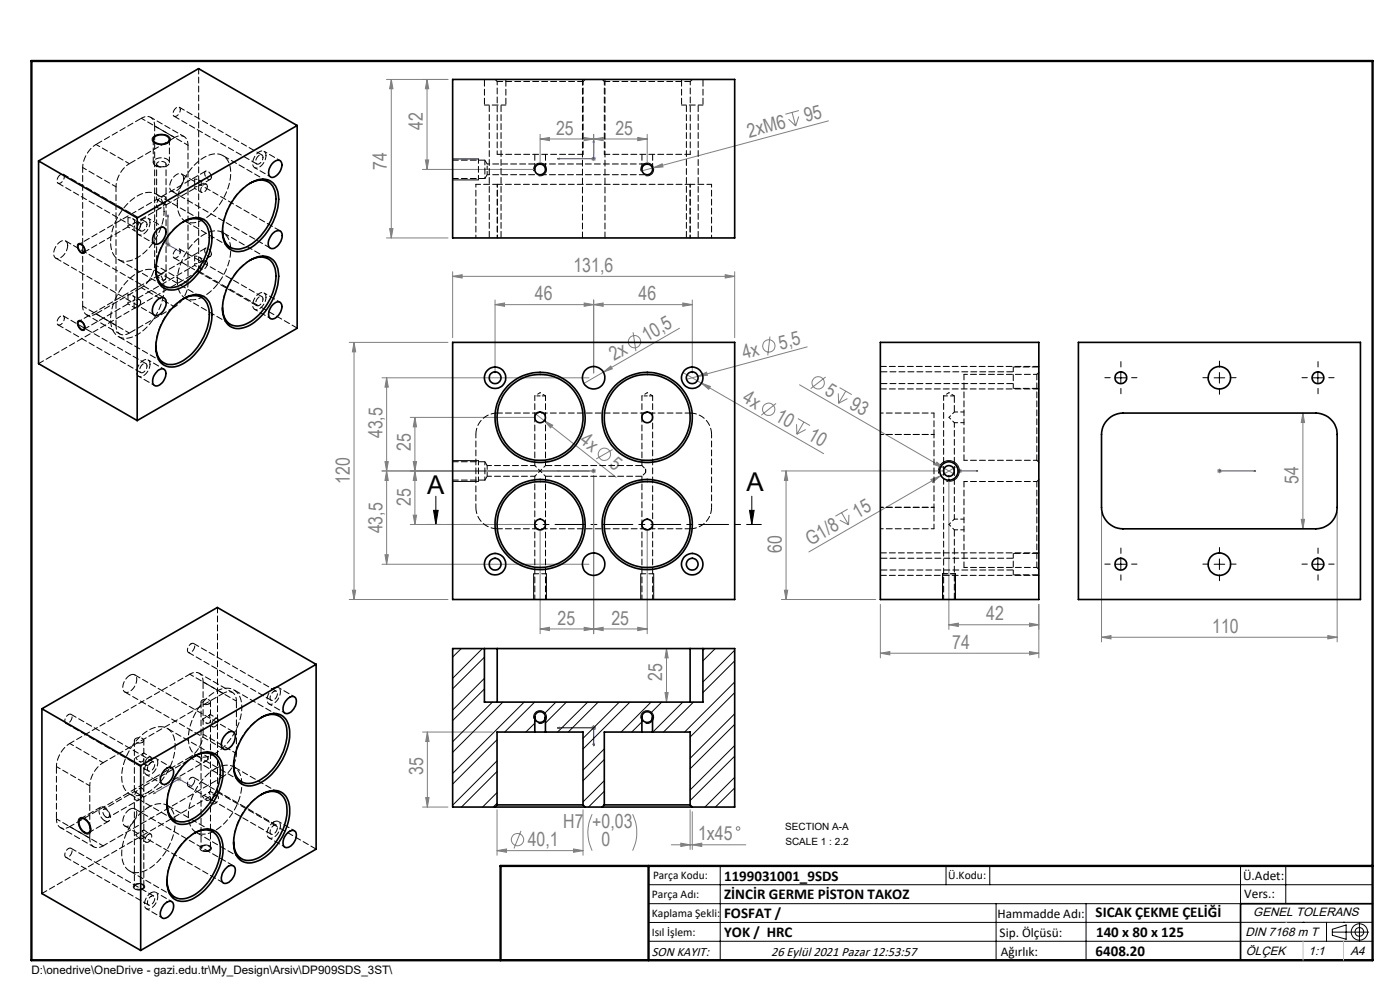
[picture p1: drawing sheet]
<svg xmlns="http://www.w3.org/2000/svg" width="297mm" height="210mm" viewBox="0 0 297 210" stroke-linecap="round" stroke-linejoin="round" font-family="sans-serif">
<g fill="none" stroke="#808080" stroke-width=".21">
<path d="M82 16.9h13M83 16.9v33.6M83 16.9l.4 1.9h-.7zM90.6 16.9l.3 1.9h-.7zM90.6 16.9v19M89.6 35.9h24M90.2 33.9h.7l-.3 2zM114.6 29.5l2-.3v.6zM114.6 28.5v6.5M114.6 29.5h22.7M123.9 29.2l2 .3-2 .3zM125.4 33.7h1"/>
<path d="M125.6 33.3l.7 .7M125.9 29.5l2.1-.3v.6zM125.9 28.5v4.2M125.9 33.2v1M126.3 33.3l-.7 .7M135.3 29.2l2 .3-2 .3zM137.3 28.5v6.5M138.6 35.6l1.9-.9 .2 .7zM138.6 35.6l-2.6 .7M167.3 25.3l1.5 1.4M168 23.8l.8 2.9M169.4 24.7l-.6 2"/>
<path d="M169.5 23.5l-2.9 .7M175.8 25.6l-37.2 10M35.1 51.9h1M35.3 51.5l.7 .7M35.6 51.4v1M36 51.5l-.7 .7M82 50.5h13M82.7 48.5h.7l-.4 2zM96 58.6l2-.3v.7zM96 57.6v14M96 58.6h59.9M153.8 58.3l2.1 .3-2.1 .4z"/>
<path d="M155.9 57.6v14M74.1 72.6h20.9M75.1 72.6l.4 2h-.7zM75.1 72.6v54.6M105 64.6l2-.3v.7zM105 63.6v15.5M105 64.6h41.9M123.9 64.3l2 .3-2 .4zM125.9 64.6l2.1-.3v.7zM125.9 63.6v15.5M128 78.9l1.6-1.3 .3 .6zM128 78.9l-4.1 2.4"/>
<path d="M134.3 70.5l.6 4M144.1 69.6l-16.1 9.3M144.9 64.3l2 .3-2 .4zM144.9 79l29.8 17.2M146.9 63.6v15.5M148.1 79.8l1.8-.9 .2 .7zM148.1 79.8l-2.5 .7M163.3 71.4l-.4 4M171.2 73.6l-23.1 6.2M175.2 80l-3.2 2.4M81 80.1h44M81.7 97.9h.7l-.4 2z"/>
<path d="M82 99.9l.4 2h-.7zM82 80.1l.4 2h-.7zM82 80.1v39.6M87 88.5h26.6M87.7 97.9h.7l-.4 2zM88 88.5l.4 2h-.7zM88 99.9l.4 2h-.7zM88 88.5v22.8M113.7 87.8l1.8 1.4M115.5 89.2l1.8 1-.5 .6zM115.5 89.2l15.2 12M125 99.9h-44"/>
<path d="M125.4 99.9h1M125.6 99.5l.7 .8M125.9 99.4v1M126.3 99.5l-.7 .8M130 95.3l-3.5 2.1M148.8 81.3l1.9 .7-.3 .6zM164.6 85.6l-3.1 2.5M165.8 99.9h34.5M166.8 99.9l.3 2h-.7zM166.8 99.9v27.3M169 90l.1 2.1M169.3 88.8l2.5 1.5"/>
<path d="M169.6 81.6l30.7 17.7M170.5 89.5l-1.4 2.6M170.9 91.1l-1.8 1M177.8 83.5l.1 2M178.1 82.2l2.6 1.5M179.4 83l-1.5 2.5M179.8 84.6l-1.9 .9M198.8 98l1.5 1.3-1.9-.7zM200.3 99.3l2 1.2M203.1 99.9h1M203.2 99.5l.7 .8M203.2 98.8l-3.8 2.2"/>
<path d="M203.6 99.4v1M203.9 99.5l-.7 .8M258.2 99.9h1M258.3 99.5l.7 .8M258.7 99.4v1M259 99.5l-.7 .8M276.4 87.6l.4 2h-.8zM276.4 87.6v24.6M81 119.7h44M81.7 117.7h.7l-.4 2zM87 111.3h26.6M87.7 109.3h.7l-.4 2z"/>
<path d="M114.6 112.3v22.1M125.9 100.9v33.5M137.3 112.3v22.1M178.2 110.3l1.8 1M178.5 108.8l1.5 2.5M179.8 108l-2.6 1.5M180.1 109.2l-.1 2.1M197.5 101.7l1.9-.7-1.6 1.3zM199.4 101l-27.8 16.1M201.3 100.9v32.6M233.7 108.6v27.6M276 110.2h.8l-.4 2z"/>
<path d="M283.7 108.6v27.6M74.1 127.2h20.9M74.8 125.2h.7l-.4 2zM106.5 137.6h35.9M114.6 133.4l2-.3v.7zM114.6 133.4h22.7M123.9 133.1l2 .3-2 .4zM125.9 133.4l2.1-.3v.7zM135.3 133.1l2 .3-2 .4zM141.4 137.6l.3 2h-.6zM141.4 137.6v11.3M165.8 127.2h20"/>
<path d="M166.4 125.2h.7l-.3 2zM186.8 138.6l2-.4v.7zM186.8 128.2v11.4M186.8 138.6h33.6M201.3 132.5l2-.3v.7zM201.3 132.5h19.1M218.4 138.2l2 .4-2 .3zM218.4 132.2l2 .3-2 .4zM220.4 128.2v11.4M233.7 135.2l2-.4v.7zM233.7 135.2h50M281.7 134.8l2 .4-2 .3z"/>
<path d="M89.6 155.3h14.9M90.7 155.3v15.9M90.7 155.3l.3 2h-.7zM125.4 154.4h1M125.6 154l.7 .7M125.9 153.9v1M126.3 154l-.7 .7M141.1 146.9h.6l-.3 2zM37.5 165.2h1M37.6 164.9l.7 .7M38 164.7v1M38.3 164.9l-.7 .7"/>
<path d="M89.6 171.2h5.4M90.3 169.2h.7l-.3 2zM105.4 171.8v9.6M110.5 176.2l-1.5 3.8M123.7 171.8v9.6M125.6 172.7a8.6 8.6 0 0 0 0 7.7M134.2 172.7a8.9 8.9 0 0 1 0 7.7M142.4 179.2h15.8M144.4 178.8l2 .4-2 .4zM146.4 171.8v8.4M146.9 179.2l2-.4v.8zM146.9 172.2v8"/>
<path d="M105.4 180.4h18.3M105.4 180.4l2.1-.3v.7zM121.7 180.1l2 .3-2 .4z"/>
<circle cx="134.6" cy="72.5" r="1.31"/>
<circle cx="163.1" cy="73.4" r="1.31"/>
<circle cx="128.2" cy="96.4" r="1.3"/>
<circle cx="163.1" cy="86.8" r="1.32"/>
<circle cx="173.6" cy="81.2" r="1.31"/>
<circle cx="109.8" cy="178.1" r="1.31"/>
<circle cx="156.6" cy="175.7" r=".37"/>
</g>
<g fill="none" stroke="#000" stroke-width=".21">
<path d="M32.6 29a2.61 2.61 0 0 1 3.5 .3 1.37 1.37 0 0 1-1.6 1.4 1.69 1.69 0 0 1-2.2-1.3zM96 33.7h5.5M96 38.2h5.5M113.2 36.3a1.36 1.36 0 0 1 1.2-1.7 1.36 1.36 0 0 1 1.5 1.4 1.36 1.36 0 0 1-1.7 1.2M136 36.3a1.36 1.36 0 0 1 1.2-1.7 1.36 1.36 0 0 1 1.5 1.5 1.36 1.36 0 0 1-1.8 1.1M16.5 51.8l.1-.1a1.33 1.33 0 0 1 1.5 1.5 .64 .64 0 0 1-.6 .6 .64 .64 0 0 1-.7-.5l-.4-.8zM16.5 68.1l.1-.1a1.33 1.33 0 0 1 1.5 1.5 .64 .64 0 0 1-.6 .7 .64 .64 0 0 1-.7-.6l-.4-.8zM237.8 79v2.3M258.7 79v2.3M279.6 79v2.3M96 97.7h5.5M236.6 80.1h2.3"/>
<path d="M257.6 80.1h2.2M278.4 80.1h2.3M92 108.3h1l-.5 3zM92.5 105.3v6M96 102.1h5.5M159 108.3h1l-.5 3zM159.5 105.3v6M199.2 100.5a2.2 2.2 0 0 1 2-2.8 2.2 2.2 0 0 1 2.3 2.4 2.2 2.2 0 0 1-2.8 2M236.6 119.7h2.3M237.8 118.6v2.2M257.6 119.7h2.2M258.7 118.6v2.2"/>
<path d="M278.4 119.7h2.3M279.6 118.6v2.2M113.2 121.7v5.5M115.9 121.7v5.5M135.9 121.7v5.5M138.7 121.7v5.5M200 121.7v5.5M202.7 121.7v5.5M113.2 152.5a1.36 1.36 0 0 1 1.2-1.8 1.36 1.36 0 0 1 1.5 1.5 1.36 1.36 0 0 1-1.7 1.2M136 152.5a1.36 1.36 0 0 1 1.2-1.8 1.36 1.36 0 0 1 1.5 1.5 1.36 1.36 0 0 1-1.8 1.2M16.7 173.7a1.25 1.25 0 0 1 2 .6 1.83 1.83 0 0 1 .2 2.6 2.27 2.27 0 0 1-2.3-2.3zM42.5 179.7a1.44 1.44 0 0 1 2.3 .3 1.5 1.5 0 0 1-2.4 0z"/>
<path d="M28.4 187.7a1.49 1.49 0 0 1 2.3 .4 1.37 1.37 0 0 1-2.4 0zM137.6 187.7h153.6M137.6 191.7h153.6M137.6 199.7h153.6M152.8 183.7v20M200.7 183.7v4M210 183.7v4M211.3 191.7v12M230.4 191.7v12M263.2 183.7v20M272.8 183.7v8M276.4 195.6h.1"/>
<path d="M281.4 195.6v4.1M282.6 197.7h7.8M282.6 197.1l3-.9v3l-3-.8zM285 195.6h.1M288.4 195.8v3.8M291.2 195.6l-153.6 .1"/>
<circle cx="288.4" cy="197.7" r="1.74"/>
<circle cx="288.4" cy="197.7" r=".93"/>
</g>
<g fill="none" stroke="#00f" stroke-width=".21">
<path d="M118.3 33.7l.3-.1v.2zM125.9 29.8l.1 .4h-.2zM125.9 29.8v3.9h-7.6M35.6 45.6l.1 .4-.1-.1zM35.6 45.6v6.3l2.7 1.6M38.1 53.2l.2 .3-.2-.1zM118.3 99.9h.3h-.3M118.3 99.9h7.6M125.8 99.9h.2zM125.9 99.9h.1M203.5 99.9h.2zM203.6 99.9h.1"/>
<path d="M203.6 99.9h3.8M207.4 99.9h-.4h.4M258.6 99.9h.2zM258.7 99.9h.1M258.7 99.9h7.7M266.4 99.9h-.4h.4M118.3 154.4l.3-.1v.2zM118.3 154.4h7.6v3.8M125.8 157.9h.2l-.1 .3zM32.5 168.4l.2-.2 .2 .1zM40.4 166.7l.1-.1 .2 .2zM40.7 166.8l-2.7-1.6-5.5 3.2"/>
</g>
<g fill="none" stroke="#000" stroke-width=".21" stroke-dasharray="15.2 1.3 1.3 1.3">
<path d="M237.8 77.8v-1.1M258.7 77.8v-1.2M279.6 77.8v-1.1M235.5 80.1h-1.1M237.8 82.4v1.1M240.1 80.1h1.1M256.4 80.1h-1.2M258.7 82.4v1.2M261 80.1h1.2M277.3 80.1h-1.1M279.6 82.4v1.1M281.9 80.1h1.1"/>
<path d="M235.5 119.7h-1.1M237.8 117.4v-1.1M240.1 119.7h1.1M256.4 119.7h-1.2M258.7 117.4v-1.3M261 119.7h1.2M277.3 119.7h-1.1M279.6 117.4v-1.1M281.9 119.7h1.1M237.8 121.9v1.2M258.7 121.9v1.3M279.6 121.9v1.2"/>
</g>
<path d="M161.5 111.3h-71" fill="none" stroke="#000" stroke-width=".21" stroke-dasharray="6.3 1.3 1.3 1.3" stroke-dashoffset="3.2"/>
<path d="M291.2 191.7h-28v12M106.2 203.7h185" fill="none" stroke="#000" stroke-width=".35"/>
<path d="M6.7 12.9h284.5v190.8h-284.5zM137.6 183.7v20M291.2 183.7h-185v20" fill="none" stroke="#000" stroke-width=".5"/>
<path d="M272.8 195.6h.1M276.4 199.7v4M285 199.7v4" fill="none" stroke="#c0c0c0" stroke-width=".21"/>
<path d="M101.5 38.1v-4.4M101.5 102.1v-4.4" fill="none" stroke="#000" stroke-width=".21" stroke-dasharray="1.3 .6" stroke-dashoffset=".3"/>
<path d="M116 121.7h-2.8M138.7 121.7h-2.7M202.7 121.7h-2.7" fill="none" stroke="#000" stroke-width=".21" stroke-dasharray="1.3 .6" stroke-dashoffset=".2"/>
<path d="M159 108.3h1l-.5 3zM92 108.3h1l-.5 3z" fill="#000"/>
<g fill="#00f">
<path d="M125.8 99.9h.2zM118.3 99.9h.3z"/>
<path d="M125.9 29.8l.1 .4h-.2zM118.3 33.7l.3-.1v.2z"/>
<path d="M207 99.9h.4zM203.5 99.9h.2z"/>
<path d="M38.1 53.2l.2 .3-.2-.1zM35.6 45.6l.1 .4-.1-.1zM258.6 99.9h.2zM266 99.9h.4z"/>
<path d="M40.4 166.7l.3 .1-.2-.2zM32.5 168.4l.4-.1-.2-.1zM125.8 157.9l.1 .3 .1-.3zM118.3 154.4l.3 .1v-.2zM125.8 157.9l.1 .3 .1-.3zM118.3 154.4l.3 .1v-.2z"/>
</g>
<g fill="#808080">
<path d="M198.8 98l1.5 1.3-1.9-.7z"/>
<path d="M148.1 79.8l1.8-.9 .2 .7z"/>
<path d="M138.6 35.6l1.9-.9 .2 .7z"/>
<path d="M128 78.9l1.6-1.3 .3 .6z"/>
<path d="M197.5 101.7l1.9-.7-1.6 1.3z"/>
<path d="M115.5 89.2l1.8 1-.5 .6z"/>
<path d="M148.8 81.3l1.9 .7-.3 .6z"/>
<path d="M281.7 134.8l2 .4-2 .3zM233.7 135.2l2-.4v.7z"/>
<path d="M123.9 64.3l2 .3-2 .4zM105 64.6l2-.3v.7zM123.9 133.1l2 .3-2 .4zM114.6 133.4l2-.3v.7zM123.9 29.2l2 .3-2 .3zM114.6 29.5l2-.3v.6zM218.4 138.2l2 .4-2 .3zM186.8 138.6l2-.4v.7z"/>
<path d="M125.9 64.6l2.1-.3v.7zM144.9 64.3l2 .3-2 .4zM125.9 133.4l2.1-.3v.7zM135.3 133.1l2 .3-2 .4zM125.9 29.5l2.1-.3v.6zM135.3 29.2l2 .3-2 .3zM201.3 132.5l2-.3v.7zM218.4 132.2l2 .3-2 .4z"/>
<path d="M144.4 178.8l2 .4-2 .4zM146.9 179.2l2-.4v.8z"/>
<path d="M153.8 58.3l2.1 .3-2.1 .4zM96 58.6l2-.3v.7z"/>
<path d="M90.3 169.2h.7l-.3 2zM90.7 155.3l.3 2h-.7z"/>
<path d="M87.7 97.9h.7l-.4 2zM88 88.5l.4 2h-.7zM166.4 125.2h.7l-.3 2zM166.8 99.9l.3 2h-.7z"/>
<path d="M90.2 33.9h.7l-.3 2zM90.6 16.9l.3 1.9h-.7z"/>
<path d="M81.7 97.9h.7l-.4 2zM82 80.1l.4 2h-.7zM276.4 87.6l.4 2h-.8zM276 110.2h.8l-.4 2z"/>
<path d="M88 99.9l.4 2h-.7zM87.7 109.3h.7l-.4 2z"/>
<path d="M83 16.9l.4 1.9h-.7zM82.7 48.5h.7l-.4 2z"/>
<path d="M75.1 72.6l.4 2h-.7zM74.8 125.2h.7l-.4 2zM82 99.9l.4 2h-.7zM81.7 117.7h.7l-.4 2zM141.4 137.6l.3 2h-.6zM141.1 146.9h.6l-.3 2z"/>
<path d="M105.4 180.4l2.1-.3v.7zM121.7 180.1l2 .3-2 .4z"/>
</g>
<g fill="none" stroke="#000" stroke-width=".35">
<path d="M96 16.9h59.9v33.6h-59.9zM8.2 34.1l20.9 12.1M8.2 34.1v43l20.9 12.1M32.7 29.1a2.28 2.28 0 0 1 3.2 .3 1.4 1.4 0 0 1-1.8 1.2 1.38 1.38 0 0 1-1.6-1.1zM53 38.9a3.3 3.3 0 0 1 5.2 1.4 10 10 0 0 1-1.8 8.3 8.3 8.3 0 0 1-6.1 4.2 3.2 3.2 0 0 1-3.1-3.2v-.6M58 34.4a.98 .98 0 0 1 1.3-.4 .98 .98 0 0 1 .5 1.3 2.68 2.68 0 0 1-2.2 2.3 1.44 1.44 0 0 1-.3-2.2zM63 26.6v43l-33.9 19.6M63 26.6l-33.9 19.6M63 26.6l-20.9-12-33.9 19.5M16.8 51.8a1.14 1.14 0 0 1 .9 1.8 1.21 1.21 0 0 1-.9-1.8zM29.1 46.2v43M33.2 48.9a1.15 1.15 0 0 1 1.8-.4 2.59 2.59 0 0 1-2 3.3 1.23 1.23 0 0 1-.5-1.9z"/>
<path d="M37 48.5a6.3 6.3 0 0 1 5.5-2.3 3.9 3.9 0 0 1 2.5 4.2 12.8 12.8 0 0 1-7 10.8 3.4 3.4 0 0 1-4.9-3.1 12.8 12.8 0 0 1 3.9-9.6zM38.9 47.1a3.5 3.5 0 0 1 4.8 .6 8.2 8.2 0 0 1-.4 7.4 9.9 9.9 0 0 1-6.7 5.9 3 3 0 0 1-3.4-2.8l-.1-1.1M50.7 57.1a7.2 7.2 0 0 1 5.5-2.7 3.5 3.5 0 0 1 2.9 3.7 12.7 12.7 0 0 1-7 11.3 3.3 3.3 0 0 1-4.8-2.7 12.4 12.4 0 0 1 3.4-9.6zM51.2 40.3a6.2 6.2 0 0 1 5.4-2.2 3.6 3.6 0 0 1 2.5 3.6 12.7 12.7 0 0 1-7 11.3 3.3 3.3 0 0 1-4.8-2.6 12.5 12.5 0 0 1 3.9-10.1zM53 55.2a3.3 3.3 0 0 1 5.2 1.4 10 10 0 0 1-1.8 8.3 8.3 8.3 0 0 1-6.1 4.3 3.2 3.2 0 0 1-3.1-3.3v-.6M57.9 49.5a1.08 1.08 0 0 1 1-.6 1.08 1.08 0 0 1 1 .8 2.87 2.87 0 0 1-2.3 3 1.31 1.31 0 0 1-.5-2zM16.7 68.3a1.02 1.02 0 0 1 1.3 1.2 .53 .53 0 0 1-.5 .5 .53 .53 0 0 1-.6-.5l-.3-.6zM33.4 78.7a.99 .99 0 0 1 1.7 .1 2.67 2.67 0 0 1-2.1 3.1 1.23 1.23 0 0 1-.5-1.9zM33.5 63.5a1 1 0 0 1 1.7 .2 2.86 2.86 0 0 1-2.1 3.2 1.18 1.18 0 0 1-.7-1.8l.4-.9zM37 64.8a6.3 6.3 0 0 1 5.5-2.2 3.8 3.8 0 0 1 2.5 4.1 12.8 12.8 0 0 1-7 10.9 3.4 3.4 0 0 1-4.9-3.2 12.8 12.8 0 0 1 3.9-9.6zM38.9 63.4a3.5 3.5 0 0 1 4.8 .7 8.4 8.4 0 0 1-.8 7.9 9.6 9.6 0 0 1-6.3 5.3 3 3 0 0 1-3.4-2.8l-.1-1.1M58 64.5a.98 .98 0 0 1 1.3-.4 .98 .98 0 0 1 .5 1.2 2.59 2.59 0 0 1-2.2 2.4 1.41 1.41 0 0 1-.3-2.2z"/>
<path d="M96 72.6h59.9v54.6h-59.9zM186.8 72.6h33.6v54.6h-33.6zM228.8 72.6h59.8v54.6h-59.8zM235.2 88.8l1.4-.9 1.6-.3h41a4.6 4.6 0 0 1 4.5 4.6v15.4a4.5 4.5 0 0 1-4.5 4.6h-41a4.6 4.6 0 0 1-4.5-4.6v-16l.5-1.5zM102.8 137.6h2.7M102.8 137.6h-6.8v33.6h9M102.8 137.6v11.3h46.3v-11.3M105.5 137.6v11.3M105.5 137.6h40.9M146.4 137.6h2.7M146.4 137.6v11.3M149.1 137.6h6.8v33.6h-9"/>
<path d="M8.9 150.3l20.9 12.1M8.9 150.3v39.2l20.9 12.1M48 155.7a1.04 1.04 0 0 1 1-.6 1.04 1.04 0 0 1 .9 .7 2.87 2.87 0 0 1-2.2 3.2 1.45 1.45 0 0 1-.5-2.2zM53.2 154a6.9 6.9 0 0 1 5.5-2.6 3.6 3.6 0 0 1 2.8 3.8 12.8 12.8 0 0 1-6.7 11.1 3.4 3.4 0 0 1-3.6 0 3.4 3.4 0 0 1-1.6-3.2 12.9 12.9 0 0 1 3.6-9.1zM55.4 152.3a3.5 3.5 0 0 1 4.8 .5 7.9 7.9 0 0 1-.4 7.3 9.9 9.9 0 0 1-6.6 6 3.1 3.1 0 0 1-3.6-3.1v-.7M61 148.3a.98 .98 0 0 1 1.1-.6 .98 .98 0 0 1 .8 .9 2.71 2.71 0 0 1-2.1 2.8 1.26 1.26 0 0 1-.5-2zM67.1 140.9v39.2l-37.3 21.5M67.1 140.9l-37.3 21.5M67.1 140.9l-21-12-37.2 21.4M113.5 155.3h2.2M113.5 152.1a1.13 1.13 0 0 0 1.1 1.1 1.13 1.13 0 0 0 1.1-1.1M113.5 152.1a1.13 1.13 0 0 1 1.1-1.1 1.13 1.13 0 0 1 1.1 1.1"/>
<path d="M113.5 152.1v3.2M113.5 155.3h-8.1v15.4M115.7 152.1v3.2M115.7 155.3h8v15.4M136.2 155.3h2.2M136.2 152.1a1.13 1.13 0 0 0 1.1 1.1 1.13 1.13 0 0 0 1.1-1.1M136.2 152.1a1.13 1.13 0 0 1 1.1-1.1 1.13 1.13 0 0 1 1.1 1.1M136.2 152.1v3.2M136.2 155.3h-8v15.4M138.4 152.1v3.2M138.4 155.3h8v15.4M16.9 173.8a1.08 1.08 0 0 1 1.6 .4 2.04 2.04 0 0 1 .4 2.4 1.6 1.6 0 0 1-2-1.4l-.1-1z"/>
<path d="M29.8 162.4v39.2M35 163.3a.98 .98 0 0 1 1-.5 .98 .98 0 0 1 .8 .8 2.71 2.71 0 0 1-2.1 2.8 1.24 1.24 0 0 1-.4-2zM39.1 162.2a6.9 6.9 0 0 1 5.4-2.6 3.5 3.5 0 0 1 2.8 3.8 12.9 12.9 0 0 1-6.6 11 3.4 3.4 0 0 1-4.8-1.3 10.1 10.1 0 0 1 1.6-8.9zM39.1 178.5a6.9 6.9 0 0 1 5.4-2.6 3.5 3.5 0 0 1 2.8 3.8 12.7 12.7 0 0 1-7.1 11.3 3.4 3.4 0 0 1-4.7-3.4 12.9 12.9 0 0 1 3.6-9.1zM41.2 160.4a3.3 3.3 0 0 1 5.2 1.3 9.9 9.9 0 0 1-1.7 8.3 9.2 9.2 0 0 1-5.6 4.3 3.1 3.1 0 0 1-3.6-3.1l-.1-.7M41.2 176.7a3.3 3.3 0 0 1 5.2 1.4 9.9 9.9 0 0 1-1.7 8.2 8.4 8.4 0 0 1-6.1 4.4 3.4 3.4 0 0 1-3.2-3.9M53.2 170.3a6.7 6.7 0 0 1 5.9-2.5 4 4 0 0 1 2.4 4.3 12.9 12.9 0 0 1-6.7 10.5 3.4 3.4 0 0 1-3.6 0 3.4 3.4 0 0 1-1.6-3.2 12.9 12.9 0 0 1 3.6-9.1zM55.4 168.6a3.5 3.5 0 0 1 4.8 .5 7.9 7.9 0 0 1-.4 7.3 10.9 10.9 0 0 1-6.2 6 3.2 3.2 0 0 1-4-3v-.8M61 176.7a1.09 1.09 0 0 1 1.8-.1 2.73 2.73 0 0 1-2 3.2 1.11 1.11 0 0 1-.7-1.7zM105 171.2h19.1M105.4 170.7h18.3M105.4 170.7l-.4 .5"/>
<path d="M123.7 170.7l.4 .5M124.1 171.2h3.6M127.7 171.2h19.2M128.2 170.7h18.2M128.2 170.7l-.5 .5M146.4 170.7l.5 .5M34.7 191.9a1.38 1.38 0 0 1 1.9-.5 2.52 2.52 0 0 1-2 3.4 1.33 1.33 0 0 1-.3-2zM47.8 184.4a1.2 1.2 0 0 1 2-.4 2.76 2.76 0 0 1-2.1 3.4 1.24 1.24 0 0 1-.6-1.9z"/>
<circle cx="114.6" cy="35.9" r="1.13"/>
<circle cx="137.3" cy="35.9" r="1.13"/>
<circle cx="105" cy="80.1" r="2.28"/>
<circle cx="105" cy="80.1" r="1.26"/>
<circle cx="114.6" cy="88.5" r="9.6"/>
<circle cx="114.6" cy="88.6" r="9.1"/>
<circle cx="114.6" cy="88.5" r="1.13"/>
<circle cx="125.9" cy="80.1" r="2.39"/>
<circle cx="137.3" cy="88.5" r="9.6"/>
<circle cx="137.3" cy="88.5" r="1.13"/>
<circle cx="137.3" cy="88.5" r="9.1"/>
<circle cx="146.8" cy="80.1" r="2.27"/>
<circle cx="146.9" cy="80.1" r="1.25"/>
<circle cx="201.3" cy="99.9" r="1.13"/>
<circle cx="201.3" cy="99.9" r="1.94"/>
<circle cx="237.8" cy="80.1" r="1.26"/>
<circle cx="258.7" cy="80.1" r="2.39"/>
<circle cx="279.6" cy="80.1" r="1.25"/>
<circle cx="105" cy="119.7" r="2.28"/>
<circle cx="105" cy="119.7" r="1.26"/>
<circle cx="114.6" cy="111.3" r="9.6"/>
<circle cx="114.6" cy="111.3" r="9.1"/>
<circle cx="114.6" cy="111.3" r="1.13"/>
<circle cx="125.9" cy="119.7" r="2.39"/>
<circle cx="137.3" cy="111.3" r="1.13"/>
<circle cx="137.3" cy="111.3" r="9.6"/>
<circle cx="137.3" cy="111.3" r="9.1"/>
<circle cx="146.8" cy="119.7" r="2.27"/>
<circle cx="146.9" cy="119.7" r="1.25"/>
<circle cx="237.8" cy="119.7" r="1.26"/>
<circle cx="258.7" cy="119.7" r="2.39"/>
<circle cx="279.6" cy="119.7" r="1.25"/>
</g>
<g fill="none" stroke="#000" stroke-width=".21" stroke-dasharray="1.3 .6" stroke-dashoffset=".6">
<path d="M20.4 30.6a6.2 6.2 0 0 0-2.9 4.9M24.6 39.6a6.2 6.2 0 0 1 2.8-4.9M54 35.6l3.4 1.9M59.4 34.1l-3.4-2M103.4 35.9v-1.1M103.4 37.1v-1.2M29.4 49.8l3.4 1.9M34.8 48.3l-3.4-2M29.4 79.8l3.4 2M30 61a6.2 6.2 0 0 0 2.8-4.9M34.8 78.3l-3.4-2M39.9 60.2a6.2 6.2 0 0 1-2.8 4.9"/>
<path d="M54 65.6l3.4 2M59.4 64.1l-3.4-2M114.6 84h-1.1M115.7 84h-1.1M137.3 84h-1.1M138.5 84h-1.2M202.5 89.7h2M204.5 87.4h-2M102.9 101.8v-3.9M202.5 112.4h2M204.5 110.1h-2M14.8 157.7a6.2 6.2 0 0 0-2.8 4.9"/>
<path d="M50.2 159.8a6.2 6.2 0 0 1-2.9 4.9M57.1 149.3l3.4 2M62.5 147.8l-3.4-2M19 166.7a6.2 6.2 0 0 1 2.9-4.9M31.1 164.3l3.3 2M36.4 162.8l-3.3-1.9M40.3 160.6a6.2 6.2 0 0 0 2.8-4.9M57.1 177.7l3.4 2M62.5 176.2l-3.4-1.9M31.1 192.8l3.3 1.9M36.4 191.2l-3.3-1.9"/>
</g>
<g fill="none" stroke="#000" stroke-width=".21" stroke-dasharray="1.3 .6" stroke-dashoffset=".5">
<path d="M105.5 17.3v15.4M128.2 17.3v15.4M102.9 37.9l.4-.8M103.4 34.8l-.5-.8M123.7 32.7v-15.4M146.4 32.7v-15.4M220 79.4h-15.5M103.4 98.8l-.5-.9M136.2 98.8l.8 .7M202.5 84h-2.3M204.5 97.6h15.5M101 107.6v-15.4"/>
<path d="M102.9 101.8l.4-.8M103.4 101v-2.2M137 100.3l-.8 .7M151 107.6v-15.4M198.1 107.6v-15.4M220 102.1h-15.5M204.5 120.4h15.5"/>
</g>
<g fill="none" stroke="#000" stroke-width=".21" stroke-dasharray="1.3 .6" stroke-dashoffset=".8">
<path d="M41.3 38a1.03 1.03 0 0 1 1.4 1l-.7 .5-.7 .1M27.2 46.2a1.03 1.03 0 0 1 1.3 1l-.6 .5-.7 .1M33.5 42.5a1.02 1.02 0 0 0 .3 1.7l.7-.3 .4-.6M33.5 42.5a1.03 1.03 0 0 1 1.6-.7l.1 .8-.3 .7M41.3 54.3a1.03 1.03 0 0 1 1.4 1.1l-.7 .4-.7 .2M27.2 62.5a1.03 1.03 0 0 1 1.3 1l-.6 .5-.7 .1M113.5 98.8l1.1 1.1M114.6 99.9l-1.1 1.1M114.6 99.9l1.1-1.1M201.3 88.5l1.2-1.1M202.5 89.7l-1.2-1.2M115.7 101l-1.1-1.1"/>
<path d="M201.3 111.3l1.2-1.2M202.5 112.4l-1.2-1.1M30.2 159.9a1.03 1.03 0 0 1-.2 1.7l-.7-.3-.5-.6M44.4 151.7a1.03 1.03 0 0 1-.3 1.7l-.7-.3-.5-.5M30.2 168.9a1.02 1.02 0 0 0-.3-1.7l-.7 .3-.4 .6M30.2 168.9a1.03 1.03 0 0 1-1.6 .7l-.1-.8 .3-.7M30.2 176.2a1.03 1.03 0 0 1-.2 1.7l-.7-.3-.5-.5M44.4 168.1a1.03 1.03 0 0 1-.3 1.7l-.7-.3-.5-.6"/>
</g>
<g fill="none" stroke="#000" stroke-width=".21" stroke-dasharray="1.3 .6" stroke-dashoffset=".4">
<path d="M17.5 35.5l7.1 4.1M27.4 34.7l-7-4.1M30 25.1l7.1 4.1M32.8 26.7a1.72 1.72 0 0 0-.8-1.8 1.72 1.72 0 0 0-2 .2M37.1 29.2a1.72 1.72 0 0 1 2-.2 1.72 1.72 0 0 1 .8 1.8M39.1 29l-7.1-4.1M39.9 30.8l-7.1-4.1M56.4 33a.94 .94 0 0 0-.6-1 .94 .94 0 0 0-1.1 .4 2.42 2.42 0 0 0-.8 3.1 1.57 1.57 0 0 0 2.1-1l.4-1.5M31.8 47.2a.94 .94 0 0 0-.6-1 .94 .94 0 0 0-1.1 .4 2.42 2.42 0 0 0-.8 3.1 1.57 1.57 0 0 0 2.1-1l.4-1.5M32.8 56.1l7.1 4.1M34.8 44.8a12.3 12.3 0 0 1-6.5 10.3 3.2 3.2 0 0 1-4.8-2.9 12 12 0 0 1 6.7-11.1 3.2 3.2 0 0 1 4.6 3.2v.5M34.9 43.3l-1.7-1 .3 .2"/>
<path d="M34.9 43.3l.3 .2-1.7-1M37.6 43.2a12.3 12.3 0 0 1 6.5-10.2 3.2 3.2 0 0 1 4.8 2.9 12 12 0 0 1-6.7 11.1 3.2 3.2 0 0 1-4.6-3.3v-.5M37.6 59.6a12.3 12.3 0 0 1 6.5-10.3 3.2 3.2 0 0 1 4.8 2.9 12 12 0 0 1-6.7 11.1 3.2 3.2 0 0 1-4.6-3.2v-.5M17.5 64.9a1.72 1.72 0 0 0 .9 1.9 1.72 1.72 0 0 0 2-.2M18.4 66.8l7 4.1M20.4 66.6l7 4.1M24.6 69l-7.1-4.1M27.4 70.7a1.72 1.72 0 0 1-2 .1 1.72 1.72 0 0 1-.8-1.8M31.8 77.3a.94 .94 0 0 0-.6-1.1 .94 .94 0 0 0-1.1 .5 2.42 2.42 0 0 0-.8 3 1.57 1.57 0 0 0 2.1-1l.4-1.4M34.8 61.2a12.3 12.3 0 0 1-6.5 10.2 3.2 3.2 0 0 1-4.8-2.9 12 12 0 0 1 6.7-11.1 3.2 3.2 0 0 1 4.6 3.2v.6M37.1 65.1l-7.1-4.1M56.4 63.1a.94 .94 0 0 0-.6-1.1 .94 .94 0 0 0-1.1 .5 2.42 2.42 0 0 0-.8 3 1.57 1.57 0 0 0 2.1-1l.4-1.4"/>
<path d="M137 99.5v.8M137 100.3v-.8M40.3 143l7 4.1M42.9 152.6l1.7-1-.2 .1M43.1 144.6a1.72 1.72 0 0 0-.8-1.8 1.72 1.72 0 0 0-2 .2M43.1 155.7l7.1 4.1M45.6 159.8a3.5 3.5 0 0 1-4.9-.4 7.9 7.9 0 0 1 .4-7.3 10.1 10.1 0 0 1 6.6-6.1 3.2 3.2 0 0 1 3.6 3.6 12.4 12.4 0 0 1-5.7 10.2M47.3 147.1a1.72 1.72 0 0 1 2-.2 1.72 1.72 0 0 1 .9 1.8M49.3 146.9l-7-4.1M50.2 148.7l-7.1-4.1M58.1 145.9a2.68 2.68 0 0 0-1.2 3.3 1.41 1.41 0 0 0 2-.8 1.79 1.79 0 0 0 0-2.6l-.8 .1M12 162.6l7 4.1"/>
<path d="M12 173.7a1.72 1.72 0 0 0 .8 1.8 1.72 1.72 0 0 0 2-.2M12.8 175.5l7.1 4.1M14.8 175.3l7.1 4.1M19 177.8l-7-4.1M21.9 161.8l-7.1-4.1M21.9 179.4a1.72 1.72 0 0 1-2 .2 1.72 1.72 0 0 1-.9-1.8M28.8 160.7l1.7-1-.3 .2M28.8 168.1l-.3-.2 1.7 1M28.8 177.1l1.7-1-.3 .1M28.8 168.1l1.7 1-.3-.2M31.5 168a3.5 3.5 0 0 1-5-.5 7.9 7.9 0 0 1 .4-7.3 10.1 10.1 0 0 1 6.6-6 3.2 3.2 0 0 1 3.6 3.6 12.4 12.4 0 0 1-5.6 10.2M31.5 171.2a3.5 3.5 0 0 1 4.9 .5 7.9 7.9 0 0 1-.3 7.3 10.1 10.1 0 0 1-6.6 6.1 3.2 3.2 0 0 1-3.7-3.6 12.4 12.4 0 0 1 5.7-10.3"/>
<path d="M32.1 161a2.68 2.68 0 0 0-1.2 3.2 1.41 1.41 0 0 0 2-.8 1.79 1.79 0 0 0 0-2.6l-.8 .2M42.9 168.9l1.7-1-.2 .2M45.6 163.1a3.5 3.5 0 0 1 5 .5 7.9 7.9 0 0 1-.4 7.3 10.1 10.1 0 0 1-6.6 6 3.2 3.2 0 0 1-3.6-3.6 12.4 12.4 0 0 1 5.6-10.2M47.3 164.7l-7-4.1M58.1 174.4a2.68 2.68 0 0 0-1.2 3.2 1.41 1.41 0 0 0 2-.8 1.79 1.79 0 0 0 0-2.6l-.8 .2M32.1 189.4a2.68 2.68 0 0 0-1.2 3.2 1.41 1.41 0 0 0 2-.8 1.79 1.79 0 0 0 0-2.6l-.8 .2"/>
</g>
<g fill="none" stroke="#000" stroke-width=".21" stroke-dasharray="1.3 .6" stroke-dashoffset="-.1">
<path d="M103.8 22.3v28.2M114.6 37.1h22.4M137 34.8h-22.4M145.6 22.3v28.2M106.3 50.5v-28.2M148.1 50.5v-28.2M215 78.9h-28.2M101 92.2a4.5 4.5 0 0 1 4.5-4.6M136.2 98.8h-20.5M146.4 87.6a4.5 4.5 0 0 1 4.6 4.6M186.8 81.4h28.2M202.5 87.4v-3.4"/>
<path d="M105.5 112.2a4.5 4.5 0 0 1-4.5-4.6M115.7 101h20.5M151 107.6a4.5 4.5 0 0 1-4.6 4.6M215 118.4h-28.2M186.8 120.9h28.2M202.5 127.2v-14.8"/>
</g>
<g fill="none" stroke="#000" stroke-width=".21" stroke-dasharray="1.3 .6" stroke-dashoffset=".2">
<path d="M24.6 39.6v29.4M32.8 26.7v29.4M39.9 30.8v29.4M42.3 39.4l2.3-1.4M105.5 39.1h40.9M42.3 55.7l2.3-1.3M17.5 64.9v-29.4M105.5 87.6h40.9M105.5 112.2h40.9M14.8 157.7l25.5-14.7M30.5 159.7v-2.6M44.7 151.6v-2.7"/>
<path d="M21.9 161.8l25.4-14.7M21.9 179.4l25.4-14.7M40.3 160.6l-25.5 14.7"/>
</g>
<g fill="none" stroke="#000" stroke-width=".21" stroke-dasharray="1.3 .6" stroke-dashoffset=".1">
<path d="M105.5 17.3h18.2M128.2 17.3h18.2M32.5 29.6v4.9M33 35.2a2.26 2.26 0 0 0 2.9-.5 1.33 1.33 0 0 0-1.7-1.2 1.26 1.26 0 0 0-1.6 1.2l.4 .5M35.9 34.5v-4.9M39 37.9a.97 .97 0 0 0-.7-1.1 .97 .97 0 0 0-1.1 .4 2.7 2.7 0 0 0-1 3.2 1.42 1.42 0 0 0 2.1-.7l.5-.9 .2-.9M96 37.9h6.9M102.9 34h-6.9M123.7 32.7h-18.2M146.4 32.7h-18.2M14.4 52.1a.97 .97 0 0 0-.7-1.1 .97 .97 0 0 0-1.1 .4 2.7 2.7 0 0 0-1 3.2 1.42 1.42 0 0 0 2.1-.7l.5-.9 .2-.9M42.1 57.5v-43"/>
<path d="M8.2 77.1l33.9-19.6M220 79.4v18.2M102.9 97.9h-6.9M204.5 97.6v-18.2M96 101.8h6.9M220 102.1v18.3M204.5 120.4v-18.3M27.5 143.3a2.87 2.87 0 0 0-1.3 3.3 1.35 1.35 0 0 0 2.1-.6 2.17 2.17 0 0 0 .3-2.8l-.6-.1-.5 .2M18.8 176.6l4.3-2.4M21.4 171.2l-4.3 2.5M22.2 174.1a.8 .8 0 0 0 1 0 .8 .8 0 0 0 .2-1 1.91 1.91 0 0 0-2.1-1.9 2.03 2.03 0 0 0 .9 2.9M27.5 171.7a2.87 2.87 0 0 0-1.3 3.3 1.35 1.35 0 0 0 2.1-.6 2.17 2.17 0 0 0 .3-2.8l-.6-.1-.5 .2"/>
<path d="M46.1 168v-39.2M8.9 189.5l37.2-21.5"/>
</g>
<g fill="none" stroke="#000" stroke-width=".21" stroke-dasharray="1.3 .6" stroke-dashoffset=".3">
<path d="M105 16.8l.5 .5M123.7 17.3l.5-.5M127.7 16.8l.5 .5M146.4 17.3l.5-.5M53 38.9a12.4 12.4 0 0 0-5.8 10M102.8 22.3h4.5M105.5 39.1h-4.5M144.6 22.3h4.5M151 39.1h-4.6M33.8 58.4a.74 .74 0 0 1 .8-.5 .74 .74 0 0 1 .6 .7l-.1 .6M38.9 47a12.4 12.4 0 0 0-5.8 10.1M53 55.2a12.4 12.4 0 0 0-5.8 10.1"/>
<path d="M38.9 63.4a12.4 12.4 0 0 0-5.8 10M215 77.8v4.6M220.4 79l-.4 .4M113.5 88.5v10.3M113.5 84v4.5M113.5 98.8h-10.1M115.7 88.5v-4.5M115.7 98.8v-10.3M136.2 88.5v10.3M136.2 84v4.5M138.5 88.5v-4.5M198.1 92.2v-4.6"/>
<path d="M200.2 84v15.9M200.2 99.9v27.3M202.5 99.9v-10.2M220 97.6l.4 .5M103.4 101h10.1M113.5 111.3v15.9M113.5 101v10.3M115.7 111.3v-10.3M136.2 111.3v15.9M136.2 101v10.3M198.1 112.2v-4.6M202.5 110.1v-10.2"/>
<path d="M215 117.4v4.5M220.4 101.7l-.4 .4M115.7 127.2v-15.9M138.5 127.2v-15.9M220 120.4l.4 .4M55.4 152.2a12.4 12.4 0 0 0-5.8 10.1M41.2 160.4a12.4 12.4 0 0 0-5.8 10M41.2 176.7a12.4 12.4 0 0 0-5.8 10.1M44.1 161.1a.74 .74 0 0 1-.8 .5 .74 .74 0 0 1-.6-.6l.1-.7M55.4 168.6a12.4 12.4 0 0 0-5.8 10"/>
</g>
<g fill="none" stroke="#000" stroke-width=".21" stroke-dasharray="1.3 .6" stroke-dashoffset=".7">
<path d="M13.6 37.5a.57 .57 0 0 0-.4-.6 .57 .57 0 0 0-.7 .4 .93 .93 0 0 0 0 1.6 1.5 1.5 0 0 0 1.1-1.4M33.2 34.8v7.5M38.3 23.3a.57 .57 0 0 0-.5-.6 .57 .57 0 0 0-.7 .4 .93 .93 0 0 0 0 1.6 1.5 1.5 0 0 0 1.2-1.4M55.8 33.4a.57 .57 0 0 0-.5-.6 .57 .57 0 0 0-.6 .4 .93 .93 0 0 0 0 1.6 1.5 1.5 0 0 0 1.1-1.4M101 39.1v11.4M103.4 37.1h11.2M105.5 39.1v11.4M114.6 34.8h-11.2M146.4 39.1v11.4M31.2 47.6a.57 .57 0 0 0-.5-.6 .57 .57 0 0 0-.6 .4 .93 .93 0 0 0 0 1.6 1.5 1.5 0 0 0 1.1-1.4M33.2 42.3l-16.4 9.5M33.2 58.6l-16.4 9.6"/>
<path d="M33.2 43.5v15.1M35.2 42.3v-7.5M35.2 58.6v-15.1M38.3 53.3a.57 .57 0 0 0-.5-.6 .57 .57 0 0 0-.7 .4 .93 .93 0 0 0 0 1.7 1.5 1.5 0 0 0 1.2-1.5M105.5 50.5v-11.4M146.4 50.5v-11.4M151 50.5v-11.4M13.6 67.5a.57 .57 0 0 0-.4-.6 .57 .57 0 0 0-.7 .4 .93 .93 0 0 0 0 1.7 1.5 1.5 0 0 0 1.1-1.5M28.2 63.9l13.1-7.6M31.2 77.6a.57 .57 0 0 0-.5-.6 .57 .57 0 0 0-.6 .5 .93 .93 0 0 0 0 1.6 1.5 1.5 0 0 0 1.1-1.5M55.8 63.4a.57 .57 0 0 0-.5-.6 .57 .57 0 0 0-.6 .5 .93 .93 0 0 0 0 1.6 1.5 1.5 0 0 0 1.1-1.5M114.6 83.3l-1.1 .7"/>
<path d="M115.7 84l-1.1-.7M137.3 83.3l-1.1 .7M138.5 84l-1.2-.7M186.8 92.2h11.3M198.1 87.6h-11.3M198.1 92.2h-11.3M201.3 83.3l-1.1 .7M202.5 84l-1.2-.7M138.5 111.3v-22.8M186.8 112.2h11.3M186.8 107.6h11.3M198.1 107.6h-11.3"/>
<path d="M40.5 136.6a1.27 1.27 0 0 0-.4 1.8 1.26 1.26 0 0 0 .9-1.9l-.5 .1M14.5 151.6a1.27 1.27 0 0 0-.5 1.9 1.26 1.26 0 0 0 1-2l-.5 .1M42.7 159.7l-13.2 7.6M58.1 146.7a1.27 1.27 0 0 0-.5 1.9 1.26 1.26 0 0 0 1-2l-.5 .1M14.5 180a1.27 1.27 0 0 0-.5 1.9 1.26 1.26 0 0 0 1-2l-.5 .1M23 173.4l6.5-3.8M28.5 167.9l-6.5 3.8M28.5 169.1v19M30.5 169.1l13.2-7.6M32.1 161.7a1.27 1.27 0 0 0-.5 1.9 1.26 1.26 0 0 0 .9-2l-.4 .1M40.5 165a1.27 1.27 0 0 0-.4 1.9 1.26 1.26 0 0 0 .9-2l-.5 .1M42.7 160.9v19"/>
<path d="M44.7 167.9v-15.2M58.1 175.1a1.27 1.27 0 0 0-.5 1.9 1.26 1.26 0 0 0 1-2l-.5 .1M32.1 190.1a1.27 1.27 0 0 0-.5 1.9 1.26 1.26 0 0 0 .9-2l-.4 .1"/>
</g>
<g fill="none" stroke="#000" stroke-width=".21" stroke-dasharray="1.3 .6">
<path d="M123.6 16.8v33.7M12.3 38.9l17.6 10.1M33.5 35.2a1.09 1.09 0 0 0 1.7-.5 1.17 1.17 0 0 0-2 .2l.3 .3M36.9 24.7l17.6 10.1M43.6 36.3l-9.4 5.4M44 39.5a.48 .48 0 0 0-.4-.5 .48 .48 0 0 0-.5 .3 .94 .94 0 0 0-.2 1.6 1.32 1.32 0 0 0 1.1-1.4M44.8 37.6a1.09 1.09 0 0 0-1.3-1.2 1.18 1.18 0 0 0 1.2 1.6l.1-.4M53.2 38.8l-.3 .2M55.6 32.9l-17.6-10.1M113.5 32.7v3.2M115.7 35.9v-3.2M136.2 32.7v3.2"/>
<path d="M137 34.8h.1M137 37.1v-.1M138.5 35.9v-3.2M11.8 54.8l21 12M17.8 53.6l9.4-5.5M28.2 47.5l6-3.5M29.8 47.7a.48 .48 0 0 0-.3-.5 .48 .48 0 0 0-.6 .3 .94 .94 0 0 0-.1 1.5 1.32 1.32 0 0 0 1-1.3M31 47.1l-17.6-10.1M33.1 56.9v.4M33.3 58.7l.5-.3M33.8 58.4l-.5 .3M34.7 59.5l.4-.3"/>
<path d="M35.1 59.2l-.4 .3M35.2 43.5l6.1-3.5M36.4 40.5l21 12.1M36.9 54.7l17.6 10.1M39 47l-.2 .1M43.6 52.6l-9.4 5.5M44 55.9a.48 .48 0 0 0-.4-.5 .48 .48 0 0 0-.5 .2 .94 .94 0 0 0-.2 1.6 1.32 1.32 0 0 0 1.1-1.3M44.8 53.9a1.09 1.09 0 0 0-1.3-1.2 1.18 1.18 0 0 0 1.2 1.6l.1-.4M47.2 48.8v.3M53.2 55.1l-.3 .2M59.5 49l-21-12.1M128.3 50.5v-33.7"/>
<path d="M12.3 68.9l17.6 10.1M17.8 69.9l9.4-5.4M29.8 64a.48 .48 0 0 0-.3-.5 .48 .48 0 0 0-.6 .3 .94 .94 0 0 0-.1 1.6 1.32 1.32 0 0 0 1-1.4M31 77.1l-17.6-10.1M33.1 73.3v.3M34.9 63.2l-21-12.1M39 63.3l-.2 .1M47.2 65.1v.3M55.6 62.9l-17.6-10.1M63.1 69.6l-21-12.1M220.4 77.7h-33.6M186.8 82.5h33.6"/>
<path d="M220.4 117.3h-33.6M40 138.4l17.5 10.1M186.8 122h33.6M14 153.4l17.5 10.2M26.5 146.8l20.9 12.1M28.5 157.1v10.8M30.2 157.5a1.09 1.09 0 0 1-1.7-.6 1.17 1.17 0 0 1 2 .2l-.3 .4M42.7 148.9v10.8M42.8 159.8v.5M44.4 149.3a1.09 1.09 0 0 1-1.7-.5 1.17 1.17 0 0 1 1.9 .1l-.2 .4M45.6 152.5a1.1 1.1 0 0 0-.4 1.7 1.17 1.17 0 0 0 .9-1.8l-.5 .1M49.5 155.2l-20.9-12"/>
<path d="M55.5 152.1l-.3 .2M58.6 146.6l-17.5-10.1M22.5 173.3a.48 .48 0 0 0 .6 0 .48 .48 0 0 0 .1-.6 .94 .94 0 0 0-1.3-.9 1.32 1.32 0 0 0 .6 1.5M26.5 175.2l20.9 12.1M30.5 167.9v-7M30.5 176.1v-7M31.5 160.6a1.1 1.1 0 0 0-.4 1.8 1.17 1.17 0 0 0 .8-1.8h-.4M31.5 177a1.1 1.1 0 0 0-.4 1.7 1.17 1.17 0 0 0 .8-1.8l-.4 .1M32.6 161.7l-17.5-10.2M35.4 170.3v.3M40 166.8l17.5 10.1M41.4 160.3l-.3 .2"/>
<path d="M41.4 176.6l-.3 .2M42.8 160.3v-.5M44.1 161.1v-.5M44.1 160.6v.5M44.7 179.9v-10.8M45.6 168.8a1.1 1.1 0 0 0-.4 1.7 1.17 1.17 0 0 0 .9-1.8l-.5 .1M49.6 162.1v.3M49.6 178.5v.3M55.5 168.5l-.3 .1M58.6 175l-17.5-10.1M14 181.8l17.5 10.2M30.2 188.5a1.09 1.09 0 0 1-1.7-.5 1.17 1.17 0 0 1 2 .1l-.3 .4"/>
<path d="M30.5 188.1v-10.9M32.6 190.1l-17.5-10.2M35.4 186.6v.3M44.4 180.3a1.09 1.09 0 0 1-1.7-.5 1.17 1.17 0 0 1 1.9 .2l-.2 .3M49.5 183.6l-20.9-12M67.1 180.1l-21-12.1"/>
</g>
<g fill="none" stroke="#000" stroke-width=".21" stroke-dasharray="1.3 .6" stroke-dashoffset="-.2">
<path d="M102.8 16.8v5.5M144.6 16.8v5.5M20.4 30.6l9.6-5.5M27.4 34.7l9.7-5.5M56.9 38.6l-9.6-5.6M107.3 22.3v-5.5M149.1 22.3v-5.5M25.1 55.1l9.6 5.5M39.3 46.9l9.6 5.5M42.8 46.7l-9.7-5.5M56.9 54.9l-9.6-5.6M20.4 66.6l9.6-5.6"/>
<path d="M25.1 71.4l9.6 5.5M27.4 70.7l9.7-5.6M39.3 63.2l9.6 5.6M42.8 63.1l-9.7-5.6M220.4 77.8h-5.4M215 82.4h5.4M220.4 117.4h-5.4M215 121.9h5.4M43.1 155.7v-11.1M50.2 159.8v-11.1M59.3 151.9l-9.7-5.5M12 173.7v-11.1"/>
<path d="M19 177.8v-11.1M27.5 168.4l9.6 5.6M41.6 160.2l9.6 5.6M41.6 176.6l9.6 5.5M45.1 160.1l-9.6-5.6M45.1 176.4l-9.6-5.6M59.3 168.2l-9.7-5.5M27.5 184.7l9.6 5.6"/>
</g>
<g fill="none" stroke="#000" stroke-width=".21" stroke-dasharray="1.3 .6" stroke-dashoffset=".9">
<path d="M41.3 40l1.5 .8M43.8 39.1l-1.5-.9M27.2 48.1l1.4 .9M29.6 47.2l-1.4-.8M34.7 59.5l-1.5-.9 .1 .1M41.3 56.3l1.5 .8M43.8 55.4l-1.5-.8M27.2 64.5l1.4 .8M29.6 63.6l-1.4-.9M42.8 159.8l-.1-.1 1.4 .9M43.7 153.3l1.4 .9M46.1 152.4l-1.4-.8"/>
<path d="M29.5 161.5l1.5 .8M29.5 177.8l1.5 .9M32 160.6l-1.5-.9M32 176.9l-1.5-.8M43.7 169.6l1.4 .9M46.1 168.8l-1.4-.9"/>
</g>
<g fill="none" stroke="#000" stroke-width=".21">
<path d="M97.9 137.6l-1.9 1.8M102.3 137.6l-6.3 6.3M102.8 139.4l-6.8 6.7M149.5 137.6l-.4 .3M151.7 137.6l-2.6 2.6M155.9 137.9l-6.8 6.8M102.8 143.9l-6.8 6.7M102.8 146.1l-6.8 6.8M104.5 148.9l-8.5 8.4M105.4 156.9l-9.4 9.4M106.7 148.9l-10.7 10.7M111.2 148.9l-15.2 15.2"/>
<path d="M113.4 148.9l-6.3 6.4M113.5 153.4l-2 1.9M117.9 148.9l-2.4 2.5M120.2 148.9l-4.5 4.5M124.7 148.9l-6.4 6.4M126.9 148.9l-6.4 6.4M128.2 158.8l-4.5 4.6M131.4 148.9l-7.7 7.7M133.6 148.9l-9.9 10M136.2 153.1l-2.2 2.2M138.1 148.9l-6.3 6.4M140.4 148.9l-2.4 2.4"/>
<path d="M144.9 148.9l-6.4 6.4M147.1 148.9l-6.3 6.4M155.9 144.7l-10.7 10.6M155.9 151.4l-9.5 9.5M155.9 158.1l-9.5 9.5M155.9 140.2l-6.8 6.7M155.9 146.9l-9.5 9.4M155.9 153.7l-9.5 9.4M105.4 161.4l-9.4 9.4M105.4 168.1l-3 3.1M105.4 163.6l-7.5 7.6M105.4 170.4l-.8 .8"/>
<path d="M128.2 165.6l-4.5 4.5M128.2 161.1l-4.5 4.5M128.2 167.8l-3.4 3.4M155.9 164.9l-6.4 6.3M155.9 160.4l-9.5 9.4M155.9 167.1l-4.1 4.1"/>
</g>
<path d="M41.3 40v-2M102.9 35.9v-1.9M102.9 37.9v-2M27.2 48.1v-1.9M41.3 56.3v-2M27.2 64.5v-2" fill="none" stroke="#000" stroke-width=".21" stroke-dasharray="1.3 .6" stroke-dashoffset="1"/>
<g font-size="5.5">
<text x="90.7" y="104.7">A</text>
<text x="158.4" y="104.1">A</text>
</g>
<g font-size="4.1" fill="#808080">
<text x="89.7" y="27.5" transform="rotate(-90 89.7 27.5)">42</text>
<text x="118" y="28.6">25</text>
<text x="130.6" y="28.6">25</text>
<text x="159" y="29.2" transform="rotate(-15 159 29.2)">2xM6</text>
<text x="171" y="25.9" transform="rotate(-15 171 25.9)">95</text>
<text x="82.1" y="36" transform="rotate(-90 82.1 36)">74</text>
<text x="121.7" y="57.7">131,6</text>
<text x="113.5" y="63.7">46</text>
<text x="135.5" y="63.7">46</text>
<text x="130.3" y="76.6" transform="rotate(-30 130.3 76.6)">2x</text>
<text x="137.2" y="72.6" transform="rotate(-30 137.2 72.6)">10,5</text>
<text x="157.8" y="76.2" transform="rotate(-15 157.8 76.2)">4x</text>
<text x="165.6" y="74.2" transform="rotate(-15 165.6 74.2)">5,5</text>
<text x="174.8" y="83.5" transform="rotate(30 174.8 83.5)">5</text>
<text x="157.3" y="85.1" transform="rotate(30 157.3 85.1)">4x</text>
<text x="164.3" y="89.1" transform="rotate(30 164.3 89.1)">10</text>
<text x="180" y="86.5" transform="rotate(30 180 86.5)">93</text>
<text x="81.1" y="93" transform="rotate(-90 81.1 93)">43,5</text>
<text x="87.1" y="95.7" transform="rotate(-90 87.1 95.7)">25</text>
<text x="122.8" y="93.8" transform="rotate(38 122.8 93.8)">4x</text>
<text x="171.1" y="93.1" transform="rotate(30 171.1 93.1)">10</text>
<text x="129.1" y="98.8" transform="rotate(38 129.1 98.8)">5</text>
<text x="74.2" y="102.6" transform="rotate(-90 74.2 102.6)">120</text>
<text x="87.1" y="107.3" transform="rotate(-90 87.1 107.3)">25</text>
<text x="275.5" y="102.7" transform="rotate(-90 275.5 102.7)">54</text>
<text x="81.1" y="113.2" transform="rotate(-90 81.1 113.2)">43,5</text>
<text x="181.9" y="110" transform="rotate(-30 181.9 110)">15</text>
<text x="165.9" y="117.3" transform="rotate(-90 165.9 117.3)">60</text>
<text x="172" y="115.8" transform="rotate(-30 172 115.8)">G1/8</text>
<text x="209.2" y="131.6">42</text>
<text x="118.3" y="132.5">25</text>
<text x="129.7" y="132.5">25</text>
<text x="202" y="137.6">74</text>
<text x="257.2" y="134.2">110</text>
<text x="140.5" y="144.5" transform="rotate(-90 140.5 144.5)">25</text>
<text x="89.7" y="164.4" transform="rotate(-90 89.7 164.4)">35</text>
<text x="112" y="179.5">40,1</text>
<text x="119.5" y="175.6">H7</text>
<text x="125.6" y="175.6">+0,03</text>
<text x="127.6" y="179.5">0</text>
<text x="148.1" y="178.3">1x45</text>
</g>
<g font-size="3.2">
<text x="153.6" y="190.8">ZİNCİR GERME PİSTON TAKOZ</text>
<text x="153.6" y="186.8">1199031001_9SDS</text>
<text x="153.6" y="194.8">FOSFAT /</text>
<text x="232.4" y="194.5">SICAK ÇEKME ÇELİĞİ</text>
<text x="153.6" y="198.8">YOK / HRC</text>
<text x="232.4" y="202.8">6408.20</text>
<text x="232.5" y="198.8">140 x 80 x 125</text>
</g>
<g font-size="2.8">
<text x="263.7" y="186.7">Ü.Adet:</text>
<text x="263.9" y="190.5">Vers.:</text>
<text x="211.6" y="194.8">Hammadde Adı:</text>
<text x="138.3" y="202.8">SON KAYIT:</text>
<text x="163.6" y="202.8">26 Eylül 2021 Pazar 12:53:57</text>
<text x="212.1" y="198.7">Sip. Ölçüsü:</text>
<text x="212.3" y="202.7">Ağırlık:</text>
</g>
<g font-size="2.6">
<text x="265.9" y="194.4">GENEL TOLERANS</text>
<text x="264.2" y="198.5">DIN 7168 m T</text>
<text x="264.3" y="202.6">ÖLÇEK</text>
<text x="277.6" y="202.6">1:1</text>
<text x="286.5" y="202.6">A4</text>
</g>
<g font-size="2.5">
<text x="138.3" y="190.5">Parça Adı:</text>
<text x="138.5" y="186.5">Parça Kodu:</text>
<text x="201.2" y="186.5">Ü.Kodu:</text>
<text x="138.3" y="194.5">Kaplama Şekli:</text>
<text x="138.3" y="198.6">Isıl İşlem:</text>
<text x="6.7" y="206.7">D:\onedrive\OneDrive - gazi.edu.tr\My_Design\Arsiv\DP909SDS_3ST\</text>
</g>
<g font-size="2.1">
<text x="166.6" y="176">SECTION A-A</text>
<text x="166.6" y="179.2">SCALE 1 : 2.2</text>
</g>
</svg>
